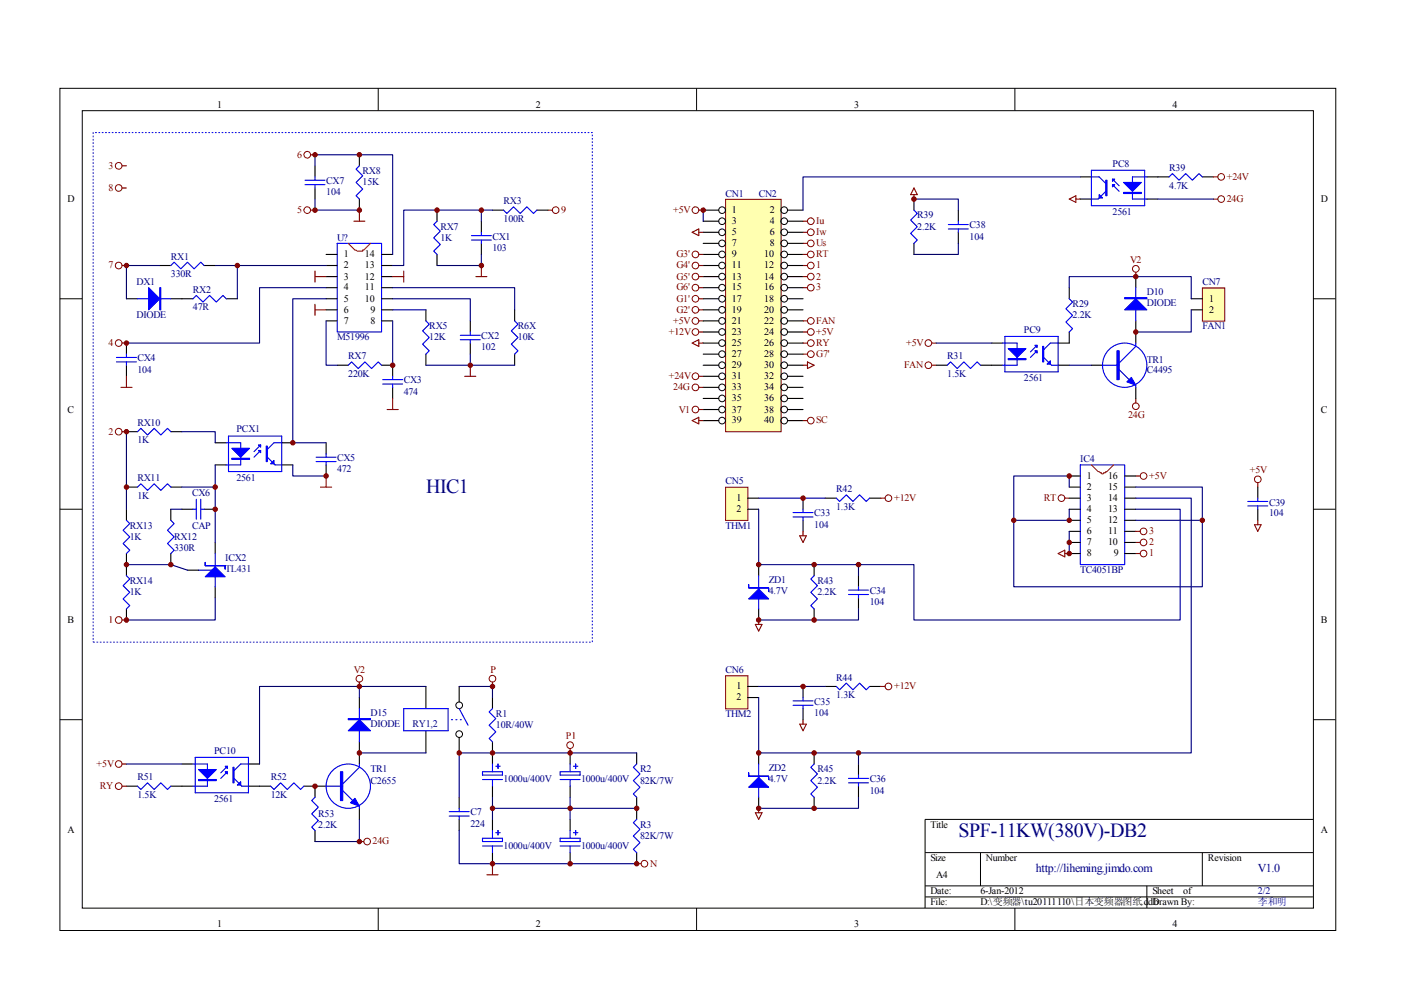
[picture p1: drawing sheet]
<svg xmlns="http://www.w3.org/2000/svg" width="297mm" height="210mm" viewBox="0 0 297 210" stroke-linecap="round" stroke-linejoin="round" font-family="sans-serif">
<g fill="none" stroke="#000" stroke-width=".21">
<path d="M12.7 18.7h270.5v178.6h-270.5zM80.2 18.7v4.7M147.7 18.7v4.7M215.2 18.7v4.7M17.4 23.5h261.1v169h-261.1zM12.7 63.3h4.7M278.4 63.3h4.7M12.7 108h4.7M278.4 108h4.7M12.7 152.6h4.7M278.4 152.6h4.7M278.4 173.7h-82.3v18.8"/>
<path d="M80.2 192.5v4.7M147.7 192.5v4.7M196.1 180.8h82.3M196.1 187.8h82.3M196.1 190.2h82.3M207.9 180.8v7M215.2 192.5v4.7M243.2 187.8v4.7M254.9 180.8v7"/>
</g>
<g fill="none" stroke="#00f" stroke-width=".23">
<path d="M64.7 38.2h4.2M64.7 39.2h4.2M66.8 37.5v.7M66.8 39.2v.7M76.2 35.2l-.7 .7 1.4 1.4-1.4 1.4 1.4 1.4-1.4 1.4 .7 .7M36.2 56.3l.7-.7 1.4 1.4 1.4-1.4 1.5 1.4 1.4-1.4 .7 .7M71.5 51.6h9.4v18.8h-9.4zM92.7 46.9l-.8 .7 1.5 1.4-1.5 1.4 1.5 1.4-1.5 1.4 .8 .7M99.9 50h4.3M99.9 50.9h4.3M102.1 49.3v.7M102.1 50.9v.7"/>
<path d="M106.8 44.6l.7 .7 1.4-1.4 1.4 1.4 1.4-1.4 1.4 1.4 .7-.7M24.7 75.8h4.2M24.7 76.7h4.2M26.8 75.1v.7M26.8 76.7v.7M29.2 63.3h7M40.9 63.3l.7-.7 1.4 1.4 1.4-1.4 1.5 1.4 1.4-1.4 .7 .7M73.8 77.4l.7-.7 1.5 1.4 1.4-1.4 1.4 1.4 1.4-1.4 .7 .7M83.2 79.8v.7M90.3 68l.7 .7-1.4 1.5 1.4 1.4-1.4 1.4 1.4 1.4-.7 .7M97.6 71.1h4.2M97.6 72h4.2"/>
<path d="M99.7 70.4v.7M99.7 72v.7M109.1 68l.7 .7-1.4 1.5 1.4 1.4-1.4 1.4 1.4 1.4-.7 .7M29.2 91.5l.7-.7 1.4 1.4 1.4-1.4 1.4 1.4 1.4-1.4 .7 .7M48 93.9h3v4.7h-3M48.4 92.5h11.3v7.5h-11.3zM55.3 95.5l-1.4 1.4M55.3 94.3l-1.4 1.5M56.7 96.9l1.6 1.7h1.4M59.7 93.9h-1.6l-1.4 1.4M67 96.9h4.3M67 97.9h4.3"/>
<path d="M69.1 96.2v.7M69.1 97.9v.7M81.1 80.5h4.3M81.1 81.4h4.3M83.2 81.4v.7M26.8 110.3l.7 .7-1.4 1.4 1.4 1.4-1.4 1.5 1.4 1.4-.7 .7M29.2 103.3l.7-.7 1.4 1.4 1.4-1.4 1.4 1.4 1.4-1.4 .7 .7M36.2 110.3l.7 .7-1.4 1.4 1.4 1.4-1.4 1.5 1.4 1.4-.7 .7M40.9 108h.7M41.6 105.9v4.2M42.6 108h.7M42.6 105.9v4.2"/>
<path d="M45.6 117.4v7M26.8 122.1l.7 .7-1.4 1.4 1.4 1.4-1.4 1.4 1.4 1.4-.7 .7M42.1 120.9h3.3"/>
</g>
<g fill="none" stroke="#000" stroke-width=".23">
<path d="M66.8 35.2v2.3M66.8 39.9v2.3M76.2 32.8v2.4M33.9 56.3h2.3M43.3 56.3h2.3M69.1 53.9h2.4M69.1 56.3h2.4M69.1 58.6h2.4M76.2 42.2v2.4M80.9 53.9h2.3M80.9 56.3h2.3M80.9 58.6h2.3"/>
<path d="M92.7 44.6v2.3M92.7 53.9v2.4M102.1 46.9v2.4M102.1 51.6v2.3M104.4 44.6h2.4M113.8 44.6h2.4M26.8 63.3h2.4M26.8 72.7v2.4M26.8 77.4v2.4M36.2 63.3h4.7M48 63.3h2.3M69.1 61h2.4"/>
<path d="M69.1 63.3h2.4M69.1 65.7h2.4M69.1 68h2.4M71.5 77.4h2.3M80.9 61h2.3M80.9 63.3h2.3M80.9 65.7h2.3M80.9 68h2.3M80.9 77.4h2.3v2.4M90.3 65.7v2.3M90.3 75.1v2.3M99.7 68v2.4"/>
<path d="M99.7 72.7v2.4M109.1 65.7v2.3M109.1 75.1v2.3M26.8 91.5h2.4M36.2 91.5h2.4M45.6 93.9h2.4M45.6 98.6h2.4M59.7 93.9h2.4M59.7 98.6h2.4M69.1 93.9v2.3M69.1 98.6v2.3M83.2 82.1v2.4"/>
<path d="M26.8 103.3h2.4M26.8 108v2.3M26.8 117.4v4.7M36.2 103.3h2.4M36.2 108v2.3M36.2 117.4v2.3M38.6 108h2.3M43.3 108h2.3M45.6 115v2.4M26.8 129.1v2.4M39.7 120.9h2.4M45.6 124.4v2.4"/>
</g>
<path d="M73.8 51.6l.3 .2a3.8 3.8 0 0 0 1.9 1.4h.9v-.2h.2l1.4-1.4" fill="none" stroke="#f00" stroke-width=".23"/>
<g fill="none" stroke="#800000" stroke-width=".21">
<circle cx="25.2" cy="35.2" r=".71"/>
<circle cx="25.2" cy="39.9" r=".71"/>
<circle cx="65.1" cy="32.8" r=".71"/>
<circle cx="25.2" cy="56.3" r=".71"/>
<circle cx="65.1" cy="44.6" r=".7"/>
<circle cx="117.8" cy="44.6" r=".71"/>
<circle cx="25.2" cy="72.7" r=".71"/>
<circle cx="25.2" cy="91.5" r=".71"/>
<circle cx="25.2" cy="131.5" r=".71"/>
</g>
<g fill="none" stroke="#800000" stroke-width=".23">
<path d="M25.9 35.2h.9M25.9 39.9h.9M65.8 32.8h1M25.9 56.3h.9M65.8 44.6h1M66.8 57.5v2.3M66.8 58.6h2.3M75 46.9h2.4M76.2 44.6v2.3M83.2 58.6h2.4M85.6 57.5v2.3M100.9 58.6h2.3"/>
<path d="M102.1 56.3v2.3M116.2 44.6h.9M25.9 72.7h.9M26.8 79.8v2.3M66.8 64.5v2.4M66.8 65.7h2.3M98.5 79.8h2.4M99.7 77.4v2.4M25.6 82.1h2.4M25.9 91.5h.9M82.1 86.8h2.3M83.2 84.5v2.3"/>
<path d="M68 103.3h2.3M69.1 100.9v2.4M25.9 131.5h.9"/>
</g>
<g fill="#00f" stroke="#00f" stroke-width=".23">
<path d="M31.5 61l2.4 2.3-2.4 2.4z"/>
<path d="M49.1 95.1h3.8l-1.9 1.8z"/>
<path d="M54.8 94.3h.5v.5z"/>
<path d="M54.8 95.5h.5v.5z"/>
<path d="M58.1 97.6v.7h-.7z"/>
<path d="M43.5 122.3l2.1-2.1 2.1 2.1z"/>
<path d="M33.9 61h.2v4.7h-.2z" fill-rule="evenodd"/>
<path d="M49.1 97.2h3.8v.2h-3.8z" fill-rule="evenodd"/>
<path d="M56.4 94.6h.3v3.3h-.3z" fill-rule="evenodd"/>
<path d="M43.5 119.2v.7h4.2v.8v-.8h-4.2z" fill-rule="evenodd"/>
</g>
<g fill="none" stroke="#000080" stroke-width=".23">
<path d="M66.8 35.2v-2.4h16.4v21.1M33.9 56.3h-7.1v7M45.6 56.3h23.5M50.3 56.3v7M66.8 42.2v2.4h9.4M102.1 53.9v2.4h-9.4M102.1 44.6v2.3M104.4 44.6h-18.8v11.7h-2.4M69.1 68v9.4h2.4M69.1 61h-14.1v11.7h-28.2M69.1 63.3h-7v30.6h7M83.2 63.3h16.5v4.7"/>
<path d="M83.2 61h25.9v4.7M83.2 65.7h7.1M83.2 68v9.4M90.3 77.4h18.8M99.7 75.1v2.3M26.8 91.5v16.5M38.6 91.5h7v2.4M45.6 98.6v4.7h-7M62.1 98.6v2.3h7M26.8 119.7h9.4l3.5 1.2M36.2 108h2.4M45.6 103.3v11.7"/>
<path d="M45.6 126.8v4.7h-18.8"/>
</g>
<g fill="#800000" stroke="#800000" stroke-width=".21">
<circle cx="66.8" cy="44.6" r=".47"/>
<circle cx="66.8" cy="32.8" r=".47"/>
<circle cx="83.2" cy="77.4" r=".47"/>
<circle cx="76.2" cy="44.6" r=".47"/>
<circle cx="76.2" cy="32.8" r=".47"/>
<circle cx="92.7" cy="44.6" r=".47"/>
<circle cx="99.7" cy="77.4" r=".47"/>
<circle cx="102.1" cy="44.6" r=".47"/>
<circle cx="26.8" cy="56.3" r=".47"/>
<circle cx="50.3" cy="56.3" r=".47"/>
<circle cx="26.8" cy="72.7" r=".47"/>
<circle cx="62.1" cy="93.9" r=".47"/>
<circle cx="69.1" cy="100.9" r=".47"/>
<circle cx="45.6" cy="103.3" r=".47"/>
<circle cx="45.6" cy="108" r=".47"/>
<circle cx="36.2" cy="119.7" r=".47"/>
<circle cx="26.8" cy="119.7" r=".47"/>
<circle cx="26.8" cy="91.5" r=".47"/>
<circle cx="26.8" cy="131.5" r=".47"/>
<circle cx="102.1" cy="56.3" r=".47"/>
<circle cx="26.8" cy="103.3" r=".47"/>
</g>
<path d="M153.9 42.3h11.7v49.2h-11.7z" fill="#ffffb0"/>
<g fill="none" stroke="#800000" stroke-width=".21">
<path d="M153.8 42.3h11.8v49.2h-11.8z"/>
<circle cx="147.5" cy="44.6" r=".71"/>
<circle cx="147.5" cy="53.9" r=".71"/>
<circle cx="147.5" cy="56.3" r=".71"/>
<circle cx="147.5" cy="58.6" r=".71"/>
<circle cx="171.9" cy="49.2" r=".71"/>
<circle cx="171.9" cy="51.6" r=".71"/>
<circle cx="171.9" cy="46.9" r=".7"/>
<circle cx="147.4" cy="65.7" r=".71"/>
<circle cx="147.4" cy="79.8" r=".71"/>
<circle cx="147.5" cy="61" r=".71"/>
<circle cx="147.5" cy="70.4" r=".71"/>
<circle cx="147.5" cy="63.3" r=".71"/>
<circle cx="171.9" cy="68" r=".71"/>
<circle cx="171.9" cy="72.7" r=".7"/>
<circle cx="171.9" cy="70.4" r=".7"/>
<circle cx="171.9" cy="75.1" r=".7"/>
<circle cx="147.4" cy="82.1" r=".71"/>
<circle cx="147.5" cy="86.8" r=".71"/>
</g>
<g fill="none" stroke="#000" stroke-width=".21">
<circle cx="153.1" cy="49.2" r=".71"/>
<circle cx="153.1" cy="51.6" r=".71"/>
<circle cx="153.1" cy="53.9" r=".71"/>
<circle cx="153.1" cy="44.6" r=".71"/>
<circle cx="153.1" cy="56.3" r=".71"/>
<circle cx="153.1" cy="46.9" r=".71"/>
<circle cx="153.1" cy="58.6" r=".71"/>
<circle cx="166.3" cy="51.6" r=".71"/>
<circle cx="166.3" cy="49.2" r=".71"/>
<circle cx="166.3" cy="53.9" r=".71"/>
<circle cx="166.3" cy="44.6" r=".71"/>
<circle cx="166.3" cy="46.9" r=".71"/>
<circle cx="166.3" cy="56.3" r=".71"/>
<circle cx="166.3" cy="58.6" r=".71"/>
<circle cx="153.1" cy="65.7" r=".71"/>
<circle cx="153.1" cy="79.8" r=".71"/>
<circle cx="153.1" cy="68" r=".71"/>
<circle cx="153.1" cy="63.3" r=".71"/>
<circle cx="153.1" cy="61" r=".71"/>
<circle cx="153.1" cy="72.7" r=".71"/>
<circle cx="153.1" cy="70.4" r=".71"/>
<circle cx="153.1" cy="77.4" r=".71"/>
<circle cx="153.1" cy="75.1" r=".71"/>
<circle cx="166.3" cy="68" r=".71"/>
<circle cx="166.3" cy="79.8" r=".71"/>
<circle cx="166.3" cy="65.7" r=".71"/>
<circle cx="166.3" cy="61" r=".71"/>
<circle cx="166.3" cy="70.4" r=".71"/>
<circle cx="166.3" cy="77.4" r=".71"/>
<circle cx="166.3" cy="63.3" r=".71"/>
<circle cx="166.3" cy="72.7" r=".71"/>
<circle cx="166.3" cy="75.1" r=".71"/>
<circle cx="153.1" cy="82.1" r=".71"/>
<circle cx="153.1" cy="89.2" r=".71"/>
<circle cx="153.1" cy="86.8" r=".71"/>
<circle cx="153.1" cy="84.5" r=".71"/>
<circle cx="166.3" cy="82.1" r=".71"/>
<circle cx="166.3" cy="84.5" r=".71"/>
<circle cx="166.3" cy="89.2" r=".71"/>
<circle cx="166.3" cy="86.8" r=".71"/>
</g>
<g fill="none" stroke="#000" stroke-width=".23">
<path d="M149.1 44.6h3.3M149.1 46.9h3.3M149.1 49.3h3.3M149.1 51.6h3.3M149.1 53.9h3.3M149.1 56.3h3.3M149.1 58.6h3.3M167 44.6h3.3M167 46.9h3.3M167 49.3h3.3M167 51.6h3.3M167 53.9h3.3"/>
<path d="M167 56.3h3.3M167 58.6h3.3M149.1 61h3.3M149.1 63.3h3.3M149.1 65.7h3.3M149.1 68h3.3M149.1 70.4h3.3M149.1 72.7h3.3M149.1 75.1h3.3M149.1 77.4h3.3M149.1 79.8h3.3M167 61h3.3"/>
<path d="M167 63.3h3.3M167 65.7h3.3M167 68h3.3M167 70.4h3.3M167 72.7h3.3M167 75.1h3.3M167 77.4h3.3M167 79.8h3.3M149.1 82.1h3.3M149.1 84.5h3.3M149.1 86.8h3.3M149.1 89.2h3.3"/>
<path d="M167 82.1h3.3M167 84.5h3.3M167 86.8h3.3M167 89.2h3.3"/>
</g>
<g fill="none" stroke="#800000" stroke-width=".23">
<path d="M146.7 49.3l1.5-.8v1.5zM148.2 49.3h.9M148.2 44.6h.9M148.2 53.9h.9M148.2 56.3h.9M148.2 58.6h.9M170.3 49.3h.9M170.3 46.9h.9M170.3 51.6h.9M146.7 72.7l1.5-.7v1.4zM148.2 72.7h.9M148.2 70.4h.9"/>
<path d="M148.2 61h.9M148.2 63.3h.9M148.2 65.7h.9M148.2 79.8h.9M170.3 72.7h.9M170.3 77.4h.9M170.3 68h.9M170.3 70.4h.9M170.3 75.1h.9M171.2 76.7l1.4 .7-1.4 .7zM146.7 89.2l1.5-.7v1.4zM148.2 89.2h.9"/>
<path d="M148.2 82.1h.9M148.2 86.8h.9"/>
</g>
<path d="M153.9 103.4h4.7v6.9h-4.7z" fill="#ffffb0"/>
<g fill="none" stroke="#800000" stroke-width=".21">
<path d="M153.8 103.3h4.8v7h-4.8z"/>
<circle cx="258.9" cy="37.5" r=".7"/>
<circle cx="258.9" cy="42.2" r=".7"/>
<circle cx="188.4" cy="105.6" r=".7"/>
</g>
<g fill="none" stroke="#000" stroke-width=".23">
<path d="M229 37.5h2.4M243.2 37.5h4.7M254.9 37.5h2.4M193.8 42.2v2.4M193.8 51.6v2.3M203.2 44.6v2.3M203.2 49.3v2.3M229 42.2h2.4M243.2 42.2h2.3M158.5 105.6h2.4M158.5 108h2.4M170.3 105.6v2.4"/>
<path d="M170.3 110.3v2.4M175 105.6h2.3M184.4 105.6h2.3"/>
</g>
<g fill="none" stroke="#00f" stroke-width=".23">
<path d="M231.4 36.1h11.3v7.5h-11.3zM231.4 37.5h1.6l1.5 1.4M235.9 39.2l1.4 1.4M235.9 38l1.4 1.4M243.2 37.5h-3.1v4.7h3.1M247.9 37.5l.7-.7 1.4 1.4 1.4-1.4 1.4 1.4 1.4-1.4 .7 .7M193.8 44.6l.7 .7-1.4 1.4 1.4 1.4-1.4 1.4 1.4 1.4-.7 .7M201.1 47.6h4.2M201.1 48.5h4.2M203.2 46.9v.7M203.2 48.5v.8M234.5 40.6l-1.7 1.6h-1.4"/>
<path d="M168.1 108.7h4.3M168.1 109.6h4.3M170.3 108v.7M170.3 109.6v.7M177.3 105.6l.7 .7 1.4-1.4 1.4 1.4 1.5-1.4 1.4 1.4 .7-.7"/>
</g>
<path d="M193.8 39.9l.7 1.4h-1.4zM257.3 37.5h.9M193.8 41.3v.9M226.7 42.2l1.4-.7v1.4zM228.1 42.2h.9M257.3 42.2h.9M169.6 113.6h1.4l-.7 1.4zM170.3 112.7v.9M186.7 105.6h1" fill="none" stroke="#800000" stroke-width=".23"/>
<path d="M229 37.5h-58.7v7.1M193.8 42.2h9.4v2.4M203.2 51.6v2.3h-9.4M245.5 42.2h11.8M170.3 105.6h4.7" fill="none" stroke="#000080" stroke-width=".23"/>
<circle cx="193.8" cy="42.2" r=".47" fill="#800000" stroke="#800000" stroke-width=".21"/>
<g fill="#00f" stroke="#00f" stroke-width=".23">
<path d="M238.2 38.7h3.8l-1.9 1.9z"/>
<path d="M235.9 38h.4l-.4 .4z"/>
<path d="M235.9 39.2h.4l-.4 .4z"/>
<path d="M233 41.3l.8 .7h-.8z"/>
<path d="M238.2 40.8h3.8v.2h-3.8z" fill-rule="evenodd"/>
<path d="M234.5 38.2h.2v3.3h-.2z" fill-rule="evenodd"/>
</g>
<path d="M255 61.1h4.7v7h-4.7z" fill="#ffffb0"/>
<g fill="none" stroke="#800000" stroke-width=".21">
<path d="M254.9 61.1h4.8v7h-4.8z"/>
<circle cx="171.9" cy="53.9" r=".7"/>
<circle cx="240.8" cy="57" r=".7"/>
<circle cx="147.4" cy="68" r=".71"/>
<circle cx="196.8" cy="72.7" r=".71"/>
<circle cx="196.8" cy="77.4" r=".71"/>
<circle cx="171.9" cy="89.2" r=".7"/>
<circle cx="240.8" cy="86.1" r=".7"/>
<circle cx="225.1" cy="105.6" r=".71"/>
<circle cx="242.5" cy="100.9" r=".7"/>
<circle cx="76.2" cy="143.9" r=".71"/>
<circle cx="104.4" cy="143.9" r=".71"/>
<circle cx="120.9" cy="158" r=".71"/>
<circle cx="25.2" cy="162" r=".71"/>
<circle cx="25.2" cy="166.7" r=".71"/>
<circle cx="77.8" cy="178.4" r=".7"/>
<circle cx="136.6" cy="183.1" r=".7"/>
</g>
<g fill="none" stroke="#000" stroke-width=".23">
<path d="M240.8 58.6v2.4M198.5 77.4h2.3M207.9 77.4h4.7M210.2 72.7h2.4M224.3 77.4h2.4M226.7 70.4v2.3h-2.4M226.7 61v2.3M231.4 77.4h2.4M240.8 68v4.7M252.6 63.3h2.3M252.6 65.7h2.3M240.8 82.1v2.4"/>
<path d="M160.9 119.7v2.4M172.6 119.7v2.4M226.7 100.9h2.3M226.7 103.3h2.3M226.7 105.6h2.3M226.7 108h2.3M226.7 110.3h2.3M226.7 112.7h2.3M226.7 115h2.3M226.7 117.4h2.3M238.5 100.9h2.3M238.5 103.3h2.3"/>
<path d="M238.5 105.6h2.3M238.5 108h2.3M238.5 110.3h2.3M238.5 112.7h2.3M238.5 115h2.3M238.5 117.4h2.3M160.9 129.1v2.4M172.6 129.1v2.4M182 122.1v2.3M182 126.8v2.3M76.2 147.9v2.3M76.2 157.3v4.7"/>
<path d="M90.3 145.5v4.7M90.3 154.9v4.7M97.4 145.5v3.3M97.4 156.4v3.2M104.4 147.9v2.3M104.4 157.3v4.7M120.9 159.6v2.4M135 159.6v2.4M26.8 166.7h2.4M36.2 166.7h4.7M38.6 162h2.3M52.7 166.7h4.7"/>
<path d="M52.7 162h2.3M64.4 166.7h4.7M66.8 166.7v2.3M66.8 176.1v2.3M76.2 171.4v2.3M97.4 169v2.4M97.4 173.7v2.4M104.4 166.7v2.3M104.4 173.7v2.4M120.9 166.7v2.3M120.9 173.7v2.4M135 169v4.7"/>
<path d="M104.4 180.8v2.3M120.9 180.8v2.3M135 180.8v2.3"/>
</g>
<g fill="none" stroke="#00f" stroke-width=".23">
<path d="M200.8 77.4l.7-.7 1.4 1.4 1.5-1.4 1.4 1.4 1.4-1.4 .7 .7M212.6 72.7h3v4.7h-3M213.1 71.3h11.2v7.5h-11.2zM219.9 74.4l-1.4 1.4M219.9 73.2l-1.4 1.4M221.3 75.8l1.6 1.6h1.4M224.3 72.7h-1.6l-1.4 1.4M226.7 63.3l.7 .7-1.4 1.5 1.4 1.4-1.4 1.4 1.4 1.4-.7 .7M233.8 77.4h3.5M237.3 78.4l2.1 2.1M240.8 72.7v.7l-3.5 3.6M240.8 61v7"/>
<path d="M229 98.6h9.5v21.1h-9.5zM240.8 81.7v.4M160.9 122.1v7M172.6 122.1l-.7 .7 1.4 1.4-1.4 1.4 1.4 1.4-1.4 1.4 .7 .7M179.9 126.1h4.2M179.9 125.1h4.2M182 124.4v.7M182 126.1v.7M76.2 150.2v7.1M85.6 150.2h9.4v4.7h-9.4zM95.7 152.6h.2M96.7 152.6h.2"/>
<path d="M97.4 150.2l1.8 3.6M97.6 152.6h.2M104.4 150.2l-.7 .7 1.4 1.5-1.4 1.4 1.4 1.4-1.4 1.4 .7 .7M29.2 166.7l.7 .7 1.4-1.4 1.4 1.4 1.4-1.4 1.4 1.4 .7-.7M40.9 162h3.1v4.7h-3.1M41.4 160.6h11.3v7.5h-11.3zM48.2 163.6l-1.4 1.4M48.2 162.5l-1.4 1.4M49.6 165l1.7 1.7h1.4M52.7 162h-1.7l-1.4 1.4M57.4 166.7l.7 .7 1.4-1.4 1.4 1.4 1.4-1.4 1.4 1.4 .7-.7M66.8 169l-.7 .7 1.4 1.4-1.4 1.5 1.4 1.4-1.4 1.4 .7 .7"/>
<path d="M69.1 166.7h3.6M72.7 167.6l2.1 2.1M76.2 162v.7l-3.5 3.5M76.2 170.9v.5M95.2 172.1h4.3M95.2 173h4.3M97.4 171.4v.7M97.4 173v.7M102.3 163.6h4.2v.7h-4.2zM102.3 177.7h4.2v.7h-4.2zM102.3 165.3h4.2M102.3 179.4h4.2"/>
<path d="M104.4 162v1.6M104.4 165.3v1.4M104.4 176.1v1.6M104.4 179.4v1.4M105.1 162.5h1M105.1 176.5h1M105.6 162v.9M105.6 176.1v.9M118.8 165.3h4.2M118.8 163.6h4.2v.7h-4.2zM118.8 177.7h4.2v.7h-4.2zM118.8 179.4h4.2"/>
<path d="M120.9 162v1.6M120.9 165.3v1.4M120.9 176.1v1.6M120.9 179.4v1.4M121.6 162.5h.9M121.6 176.5h.9M122.1 162v.9M122.1 176.1v.9M135 162l-.7 .7 1.4 1.4-1.4 1.4 1.4 1.4-1.4 1.4 .7 .7M135 173.7l-.7 .7 1.4 1.4-1.4 1.5 1.4 1.4-1.4 1.4 .7 .7"/>
<circle cx="238.5" cy="77.4" r="4.7"/>
<circle cx="73.8" cy="166.7" r="4.7"/>
</g>
<g fill="#00f" stroke="#00f" stroke-width=".23">
<path d="M213.8 73.9h3.7l-1.9 1.9z"/>
<path d="M219.4 73.2h.5v.5z"/>
<path d="M219.4 74.4h.5v.5z"/>
<path d="M222.7 76.5v.7h-.7z"/>
<path d="M42.1 163.2h3.8l-1.9 1.8z"/>
<path d="M47.7 162.5h.5v.4z"/>
<path d="M47.7 163.6h.5v.5z"/>
<path d="M50.3 166.5l.7-.8v.8z"/>
<path d="M74.3 170.2l1-.9 .9 1.6z"/>
<path d="M73.8 154.9l2.4-2.3 2.3 2.3z"/>
<path d="M238.9 81l1-1 .9 1.7z"/>
<path d="M240.8 63.3l2.4 2.4h-4.7z"/>
<path d="M158.7 127l2.2-2.1 2.1 2.1z"/>
<path d="M213.8 76h3.7v.3h-3.7z" fill-rule="evenodd"/>
<path d="M221.1 73.4h.2v3.3h-.2z" fill-rule="evenodd"/>
<path d="M42.1 165.3h3.8v.2h-3.8z" fill-rule="evenodd"/>
<path d="M49.4 162.7h.2v3.3h-.2z" fill-rule="evenodd"/>
<path d="M72.2 163.6h.5v6.1h-.5z" fill-rule="evenodd"/>
<path d="M73.8 152.4h4.7v.2h-4.7z" fill-rule="evenodd"/>
<path d="M236.8 74.4h.5v6.1h-.5z" fill-rule="evenodd"/>
<path d="M238.5 63.1h4.7v.2h-4.7z" fill-rule="evenodd"/>
<path d="M158.7 123.9v.7h4.3v.7v-.7h-4.3z" fill-rule="evenodd"/>
</g>
<g fill="none" stroke="#800000" stroke-width=".23">
<path d="M170.3 53.9h.9M240.8 57.7v.9M148.2 68h.9M197.5 77.4h1M197.5 72.7h1M170.3 89.2h.9M240.8 84.5v.9M224.3 117.4l1.5-.7v1.4zM225.8 117.4h.9M225.8 105.6h.9M240.8 100.9h.9M160.1 132.4h1.5l-.7 1.4z"/>
<path d="M160.9 131.5v.9M76.2 144.6v.9M104.4 144.6v.9M120.9 158.7v.9M25.9 162h.9M25.9 166.7h.9M76.2 178.4h.9M103.2 185.5h2.4M104.4 183.1v2.4M135 183.1h.9"/>
</g>
<g fill="none" stroke="#000" stroke-width=".21">
<circle cx="97.4" cy="149.5" r=".71"/>
<circle cx="97.4" cy="155.6" r=".71"/>
</g>
<g fill="none" stroke="#000080" stroke-width=".23">
<path d="M149.1 44.6v2.3M198.5 72.7h11.7M226.7 61v-2.4h25.9v4.7M226.7 77.4h4.7M252.6 65.7v4.7h-11.8M160.9 108v11.7h21.1v2.4M160.9 105.6h9.4M226.7 108v2.3h-11.8v14.1h40v-14.1M226.7 100.9v2.4M226.7 112.7v4.7M240.8 103.3h14.1v7h-14.1M182 129.1v2.4h-21.1"/>
<path d="M76.2 145.5h-21.2v16.5M76.2 159.6h14.1M90.3 145.5h-14.1v2.4M97.4 145.5h7v2.4M135 159.6h-37.6v9.4M26.8 162h11.8M76.2 173.7v4.7h-9.4M97.4 176.1v7h37.6M104.4 169v4.7M104.4 171.4h30.6M120.9 169v4.7"/>
</g>
<g fill="#800000" stroke="#800000" stroke-width=".21">
<circle cx="120.9" cy="171.4" r=".47"/>
<circle cx="149.1" cy="44.6" r=".47"/>
<circle cx="170.3" cy="105.6" r=".47"/>
<circle cx="160.9" cy="119.7" r=".47"/>
<circle cx="172.6" cy="119.7" r=".47"/>
<circle cx="172.6" cy="131.5" r=".47"/>
<circle cx="240.8" cy="58.6" r=".47"/>
<circle cx="240.8" cy="70.4" r=".47"/>
<circle cx="226.7" cy="110.3" r=".47"/>
<circle cx="226.7" cy="115" r=".47"/>
<circle cx="226.7" cy="117.4" r=".47"/>
<circle cx="254.9" cy="110.3" r=".47"/>
<circle cx="160.9" cy="131.5" r=".47"/>
</g>
<path d="M231.4 98.6l.2 .2a3.8 3.8 0 0 0 1.9 1.4v.2h.5v-.2h.5v-.2h.2l1.4-1.4" fill="none" stroke="#f00" stroke-width=".23"/>
<path d="M153.9 143.4h4.7v6.9h-4.7z" fill="#ffffb0"/>
<g fill="none" stroke="#800000" stroke-width=".21">
<path d="M153.8 143.3h4.8v7h-4.8z"/>
<circle cx="171.9" cy="56.3" r=".7"/>
<circle cx="171.9" cy="58.6" r=".7"/>
<circle cx="171.9" cy="61" r=".7"/>
<circle cx="242.5" cy="112.7" r=".71"/>
<circle cx="242.5" cy="115" r=".7"/>
<circle cx="242.5" cy="117.4" r=".7"/>
<circle cx="266.7" cy="101.6" r=".71"/>
<circle cx="188.4" cy="145.5" r=".71"/>
</g>
<g fill="none" stroke="#000" stroke-width=".23">
<path d="M266.7 103.3v2.3M266.7 108v2.3M158.5 145.5h2.4M158.5 147.9h2.4M160.9 159.6v2.4M170.3 145.5v2.4M170.3 150.2v2.4M172.6 159.6v2.4M175 145.5h2.3M184.4 145.5h2.3M160.9 169v2.4M172.6 169v2.4"/>
<path d="M182 162v2.3M182 166.7v2.3"/>
</g>
<g fill="none" stroke="#00f" stroke-width=".23">
<path d="M264.6 106.3h4.2M264.6 107.3h4.2M266.7 105.6v.7M266.7 107.3v.7M168.1 148.6h4.3M168.1 149.5h4.3M170.3 147.9v.7M170.3 149.5v.7M177.3 145.5l.7 .8 1.4-1.5 1.4 1.5 1.5-1.5 1.4 1.5 .7-.8M160.9 162v7M172.6 162l-.7 .7 1.4 1.4-1.4 1.4 1.4 1.4-1.4 1.4 .7 .7M179.9 166h4.2"/>
<path d="M179.9 165h4.2M182 164.3v.7M182 166v.7"/>
</g>
<g fill="none" stroke="#800000" stroke-width=".23">
<path d="M170.3 56.3h.9M170.3 58.6h.9M170.3 61h.9M240.8 117.4h.9M240.8 115h.9M240.8 112.7h.9M266 111.3h1.4l-.7 1.4zM266.7 102.3v1M266.7 110.3v1M169.6 153.5h1.4l-.7 1.4zM170.3 152.6v.9M186.7 145.5h1"/>
<path d="M160.1 172.3h1.5l-.7 1.4zM160.9 171.4v.9"/>
</g>
<path d="M226.7 100.9h-11.8v9.4M240.8 105.6h11.8v54h-70.6M240.8 108h9.4v23.5h-56.4v-11.8h-11.8M160.9 147.9v11.7h21.1v2.4M160.9 145.5h14.1M182 169v2.4h-21.1" fill="none" stroke="#000080" stroke-width=".23"/>
<g fill="#00f" stroke="#00f" stroke-width=".23">
<path d="M158.7 166.9l2.2-2.1 2.1 2.1z"/>
<path d="M158.7 163.9v.7h4.3v.7v-.7h-4.3z" fill-rule="evenodd"/>
</g>
<g fill="#800000" stroke="#800000" stroke-width=".21">
<circle cx="170.3" cy="145.5" r=".47"/>
<circle cx="160.9" cy="171.4" r=".47"/>
<circle cx="160.9" cy="159.6" r=".47"/>
<circle cx="172.6" cy="171.4" r=".47"/>
<circle cx="172.6" cy="159.6" r=".47"/>
<circle cx="182" cy="159.6" r=".47"/>
<circle cx="182" cy="119.7" r=".47"/>
<circle cx="214.9" cy="110.3" r=".47"/>
<circle cx="226.7" cy="100.9" r=".47"/>
<circle cx="66.8" cy="166.7" r=".47"/>
<circle cx="97.4" cy="159.6" r=".47"/>
<circle cx="76.2" cy="145.5" r=".47"/>
<circle cx="76.2" cy="159.6" r=".47"/>
<circle cx="76.2" cy="178.4" r=".47"/>
<circle cx="104.4" cy="145.5" r=".47"/>
<circle cx="104.4" cy="159.6" r=".47"/>
<circle cx="120.9" cy="159.6" r=".47"/>
<circle cx="104.4" cy="183.1" r=".47"/>
<circle cx="120.9" cy="183.1" r=".47"/>
<circle cx="104.4" cy="171.4" r=".47"/>
<circle cx="135" cy="183.1" r=".47"/>
<circle cx="135" cy="171.4" r=".47"/>
</g>
<path d="M19.8 136.2h105.8v-108.1h-105.8v108.1" fill="none" stroke="#00f" stroke-width=".21" stroke-dasharray=".4 .4 .4 .4 .4 .4 .4 .4" stroke-linecap="butt"/>
<g font-size="4.2" fill="#000080">
<text x="90.3" y="104.6">HIC1</text>
<text x="203.2" y="177.4">SPF-11KW(380V)-DB2</text>
</g>
<g font-size="2.5" fill="#000080">
<text x="219.6" y="184.8">http://liheming.jimdo.com</text>
<text x="266.7" y="184.8">V1.0</text>
</g>
<g font-size="2.1">
<text x="46.1" y="22.9">1</text>
<text x="113.6" y="22.9">2</text>
<text x="181.1" y="22.9">3</text>
<text x="248.6" y="22.9">4</text>
<text x="14.3" y="42.8">D</text>
<text x="155.2" y="45.1">1</text>
<text x="155.2" y="47.5">3</text>
<text x="163.2" y="45.1">2</text>
<text x="163.2" y="47.5">4</text>
<text x="280.1" y="42.8">D</text>
<text x="155.2" y="49.9">5</text>
<text x="155.2" y="52.2">7</text>
<text x="163.2" y="49.9">6</text>
<text x="163.2" y="52.2">8</text>
<text x="72.9" y="54.5">1</text>
<text x="72.9" y="56.9">2</text>
<text x="72.9" y="59.3">3</text>
<text x="77.4" y="59.3">12</text>
<text x="77.4" y="56.9">13</text>
<text x="77.4" y="54.5">14</text>
<text x="155.2" y="54.5">9</text>
<text x="155.2" y="56.9">11</text>
<text x="155.2" y="59.3">13</text>
<text x="162.1" y="54.5">10</text>
<text x="162.1" y="56.9">12</text>
<text x="162.1" y="59.3">14</text>
<text x="72.9" y="61.6">4</text>
<text x="72.9" y="63.9">5</text>
<text x="77.4" y="63.9">10</text>
<text x="77.4" y="61.6">11</text>
<text x="155.2" y="61.6">15</text>
<text x="155.2" y="63.9">17</text>
<text x="162.1" y="61.6">16</text>
<text x="162.1" y="63.9">18</text>
<text x="256.4" y="63.9">1</text>
<text x="72.9" y="66.3">6</text>
<text x="72.9" y="68.7">7</text>
<text x="78.6" y="68.7">8</text>
<text x="78.6" y="66.3">9</text>
<text x="155.2" y="66.3">19</text>
<text x="155.2" y="68.7">21</text>
<text x="155.2" y="71">23</text>
<text x="162.1" y="66.3">20</text>
<text x="162.1" y="68.7">22</text>
<text x="162.1" y="71">24</text>
<text x="256.4" y="66.3">2</text>
<text x="155.2" y="73.3">25</text>
<text x="155.2" y="75.7">27</text>
<text x="162.1" y="73.3">26</text>
<text x="162.1" y="75.7">28</text>
<text x="155.2" y="78.1">29</text>
<text x="155.2" y="80.4">31</text>
<text x="155.2" y="82.7">33</text>
<text x="162.1" y="78.1">30</text>
<text x="162.1" y="80.4">32</text>
<text x="162.1" y="82.7">34</text>
<text x="14.3" y="87.5">C</text>
<text x="155.2" y="85.1">35</text>
<text x="155.2" y="87.5">37</text>
<text x="155.2" y="89.8">39</text>
<text x="162.1" y="85.1">36</text>
<text x="162.1" y="87.5">38</text>
<text x="162.1" y="89.8">40</text>
<text x="280.1" y="87.5">C</text>
<text x="230.5" y="101.5">1</text>
<text x="234.9" y="101.5">16</text>
<text x="156.1" y="106.2">1</text>
<text x="230.5" y="103.9">2</text>
<text x="230.5" y="106.2">3</text>
<text x="234.9" y="106.2">14</text>
<text x="234.9" y="103.9">15</text>
<text x="156.1" y="108.6">2</text>
<text x="230.5" y="108.6">4</text>
<text x="230.5" y="110.9">5</text>
<text x="230.5" y="113.3">6</text>
<text x="234.9" y="113.3">11</text>
<text x="234.9" y="110.9">12</text>
<text x="234.9" y="108.6">13</text>
<text x="230.5" y="115.6">7</text>
<text x="230.5" y="118">8</text>
<text x="234.9" y="115.6">10</text>
<text x="236.1" y="118">9</text>
<text x="14.3" y="132.1">B</text>
<text x="280.1" y="132.1">B</text>
<text x="156.1" y="146.1">1</text>
<text x="156.1" y="148.5">2</text>
<text x="14.3" y="176.7">A</text>
<text x="197.3" y="175.5">Title</text>
<text x="280.1" y="176.7">A</text>
<text x="197.3" y="182.6">Size</text>
<text x="209" y="182.6">Number</text>
<text x="256.1" y="182.6">Revision</text>
<text x="197.3" y="189.6">Date:</text>
<text x="197.3" y="192">File:</text>
<text x="198.5" y="186.1">A4</text>
<text x="207.9" y="189.6">6-Jan-2012</text>
<text x="207.9" y="192">D:\变频器\tu20111110\日本变频器图纸.ddb</text>
<text x="244.3" y="189.6">Sheet</text>
<text x="244.3" y="192">Drawn By:</text>
<text x="250.9" y="189.6">of</text>
<text x="46.1" y="196.6">1</text>
<text x="113.6" y="196.6">2</text>
<text x="181.1" y="196.6">3</text>
<text x="248.6" y="196.6">4</text>
</g>
<g font-size="2.1" fill="#800000">
<text x="23" y="35.7">3</text>
<text x="63" y="33.5">6</text>
<text x="23" y="40.5">8</text>
<text x="260.1" y="38.1">+24V</text>
<text x="63" y="45.1">5</text>
<text x="119" y="45.1">9</text>
<text x="142.7" y="45.1">+5V</text>
<text x="173.1" y="47.5">Iu</text>
<text x="260.1" y="42.8">24G</text>
<text x="173.1" y="49.9">Iw</text>
<text x="173.1" y="52.2">Us</text>
<text x="23" y="56.9">7</text>
<text x="143.4" y="54.5">G3'</text>
<text x="143.4" y="56.9">G4'</text>
<text x="143.4" y="59.3">G5'</text>
<text x="173.1" y="54.5">RT</text>
<text x="173.1" y="56.9">1</text>
<text x="173.1" y="59.3">2</text>
<text x="239.6" y="55.7">V2</text>
<text x="143.4" y="61.6">G6'</text>
<text x="143.4" y="63.9">G1'</text>
<text x="173.1" y="61.6">3</text>
<text x="141.8" y="71">+12V</text>
<text x="142.7" y="68.7">+5V</text>
<text x="143.4" y="66.3">G2'</text>
<text x="173.1" y="68.7">FAN</text>
<text x="173.1" y="71">+5V</text>
<text x="23" y="73.3">4</text>
<text x="173.1" y="73.3">RY</text>
<text x="173.1" y="75.7">G7'</text>
<text x="192.1" y="73.3">+5V</text>
<text x="141.8" y="80.4">+24V</text>
<text x="142.7" y="82.7">24G</text>
<text x="191.7" y="78.1">FAN</text>
<text x="143.9" y="87.5">V1</text>
<text x="173.1" y="89.8">SC</text>
<text x="239.2" y="88.6">24G</text>
<text x="23" y="92.1">2</text>
<text x="243.7" y="101.5">+5V</text>
<text x="265" y="100.3">+5V</text>
<text x="189.6" y="106.2">+12V</text>
<text x="221.3" y="106.2">RT</text>
<text x="243.7" y="113.3">3</text>
<text x="243.7" y="118">1</text>
<text x="243.7" y="115.6">2</text>
<text x="23" y="132.1">1</text>
<text x="75" y="142.6">V2</text>
<text x="104" y="142.6">P</text>
<text x="189.6" y="146.1">+12V</text>
<text x="120" y="156.7">P1</text>
<text x="20.5" y="162.6">+5V</text>
<text x="21.2" y="167.3">RY</text>
<text x="79" y="179">24G</text>
<text x="137.8" y="183.7">N</text>
</g>
<g font-size="2.1" fill="#000080">
<text x="235.9" y="35.3">PC8</text>
<text x="69.2" y="39">CX7</text>
<text x="69.2" y="41.4">104</text>
<text x="76.9" y="36.9">RX8</text>
<text x="76.9" y="39.3">15K</text>
<text x="153.8" y="41.7">CN1</text>
<text x="160.9" y="41.7">CN2</text>
<text x="247.9" y="36.3">R39</text>
<text x="247.9" y="40">4.7K</text>
<text x="106.8" y="43.3">RX3</text>
<text x="106.8" y="47">100R</text>
<text x="194.5" y="46.3">R39</text>
<text x="235.9" y="45.6">2561</text>
<text x="71.5" y="51.1">U?</text>
<text x="93.4" y="48.7">RX7</text>
<text x="93.4" y="51.1">1K</text>
<text x="104.4" y="50.8">CX1</text>
<text x="104.4" y="53.2">103</text>
<text x="194.5" y="48.7">2.2K</text>
<text x="205.6" y="48.4">C38</text>
<text x="205.6" y="50.8">104</text>
<text x="36.2" y="55">RX1</text>
<text x="36.2" y="58.8">330R</text>
<text x="29" y="60.5">DX1</text>
<text x="40.9" y="62.1">RX2</text>
<text x="40.9" y="65.8">47R</text>
<text x="227.4" y="65.1">R29</text>
<text x="243.2" y="62.5">D10</text>
<text x="243.2" y="64.9">DIODE</text>
<text x="254.9" y="60.5">CN7</text>
<text x="29" y="67.5">DIODE</text>
<text x="91" y="69.8">RX5</text>
<text x="102" y="71.9">CX2</text>
<text x="109.8" y="69.8">R6X</text>
<text x="217.1" y="70.5">PC9</text>
<text x="227.4" y="67.5">2.2K</text>
<text x="254.9" y="69.8">FAN1</text>
<text x="29.1" y="76.6">CX4</text>
<text x="71.5" y="72.2">M51996</text>
<text x="73.8" y="76.1">RX7</text>
<text x="91" y="72.2">12K</text>
<text x="102" y="74.3">102</text>
<text x="109.8" y="72.2">10K</text>
<text x="200.8" y="76.1">R31</text>
<text x="243.2" y="76.9">TR1</text>
<text x="29.1" y="79">104</text>
<text x="73.8" y="79.9">220K</text>
<text x="85.6" y="81.3">CX3</text>
<text x="85.6" y="83.7">474</text>
<text x="200.8" y="79.9">1.5K</text>
<text x="217.1" y="80.9">2561</text>
<text x="243.2" y="79.2">C4495</text>
<text x="29.1" y="90.3">RX10</text>
<text x="29.1" y="94">1K</text>
<text x="50.1" y="91.6">PCX1</text>
<text x="71.5" y="97.8">CX5</text>
<text x="71.5" y="100.1">472</text>
<text x="229" y="98">IC4</text>
<text x="29.1" y="102">RX11</text>
<text x="29.1" y="105.8">1K</text>
<text x="40.7" y="105.1">CX6</text>
<text x="50.1" y="102">2561</text>
<text x="153.8" y="102.7">CN5</text>
<text x="177.3" y="104.3">R42</text>
<text x="269.1" y="107.2">C39</text>
<text x="27.5" y="112.1">RX13</text>
<text x="40.7" y="112.1">CAP</text>
<text x="153.8" y="112.1">THM1</text>
<text x="172.6" y="109.5">C33</text>
<text x="172.6" y="111.9">104</text>
<text x="177.3" y="108.1">1.3K</text>
<text x="269.1" y="109.5">104</text>
<text x="27.5" y="114.5">1K</text>
<text x="36.9" y="114.5">RX12</text>
<text x="36.9" y="116.8">330R</text>
<text x="47.8" y="118.9">ICX2</text>
<text x="27.5" y="123.9">RX14</text>
<text x="47.8" y="121.3">TL431</text>
<text x="163" y="123.6">ZD1</text>
<text x="163" y="125.9">4.7V</text>
<text x="173.3" y="123.9">R43</text>
<text x="184.4" y="125.9">C34</text>
<text x="229" y="121.5">TC4051BP</text>
<text x="27.5" y="126.2">1K</text>
<text x="173.3" y="126.2">2.2K</text>
<text x="184.4" y="128.3">104</text>
<text x="153.8" y="142.6">CN6</text>
<text x="172.6" y="149.5">C35</text>
<text x="177.3" y="144.3">R44</text>
<text x="177.3" y="148">1.3K</text>
<text x="78.6" y="151.8">D15</text>
<text x="78.6" y="154.1">DIODE</text>
<text x="87.5" y="154.1">RY1,2</text>
<text x="105.2" y="152">R1</text>
<text x="105.2" y="154.4">10R/40W</text>
<text x="153.8" y="152">THM2</text>
<text x="172.6" y="151.8">104</text>
<text x="45.4" y="159.8">PC10</text>
<text x="29.1" y="165.5">R51</text>
<text x="57.4" y="165.5">R52</text>
<text x="78.6" y="163.8">TR1</text>
<text x="78.6" y="166.1">C2655</text>
<text x="106.8" y="165.9">1000u/400V</text>
<text x="123.2" y="165.9">1000u/400V</text>
<text x="135.7" y="163.8">R2</text>
<text x="135.7" y="166.1">82K/7W</text>
<text x="163" y="163.5">ZD2</text>
<text x="163" y="165.9">4.7V</text>
<text x="173.3" y="163.8">R45</text>
<text x="173.3" y="166.1">2.2K</text>
<text x="184.4" y="165.9">C36</text>
<text x="29.1" y="169.2">1.5K</text>
<text x="45.4" y="170.1">2561</text>
<text x="57.4" y="169.2">12K</text>
<text x="67.5" y="173.2">R53</text>
<text x="99.7" y="172.9">C7</text>
<text x="184.4" y="168.2">104</text>
<text x="67.5" y="175.5">2.2K</text>
<text x="99.7" y="175.3">224</text>
<text x="135.7" y="175.5">R3</text>
<text x="135.7" y="177.9">82K/7W</text>
<text x="106.8" y="180">1000u/400V</text>
<text x="123.2" y="180">1000u/400V</text>
<text x="266.7" y="192">李和明</text>
<text x="266.7" y="189.6">2/2</text>
</g>
</svg>
